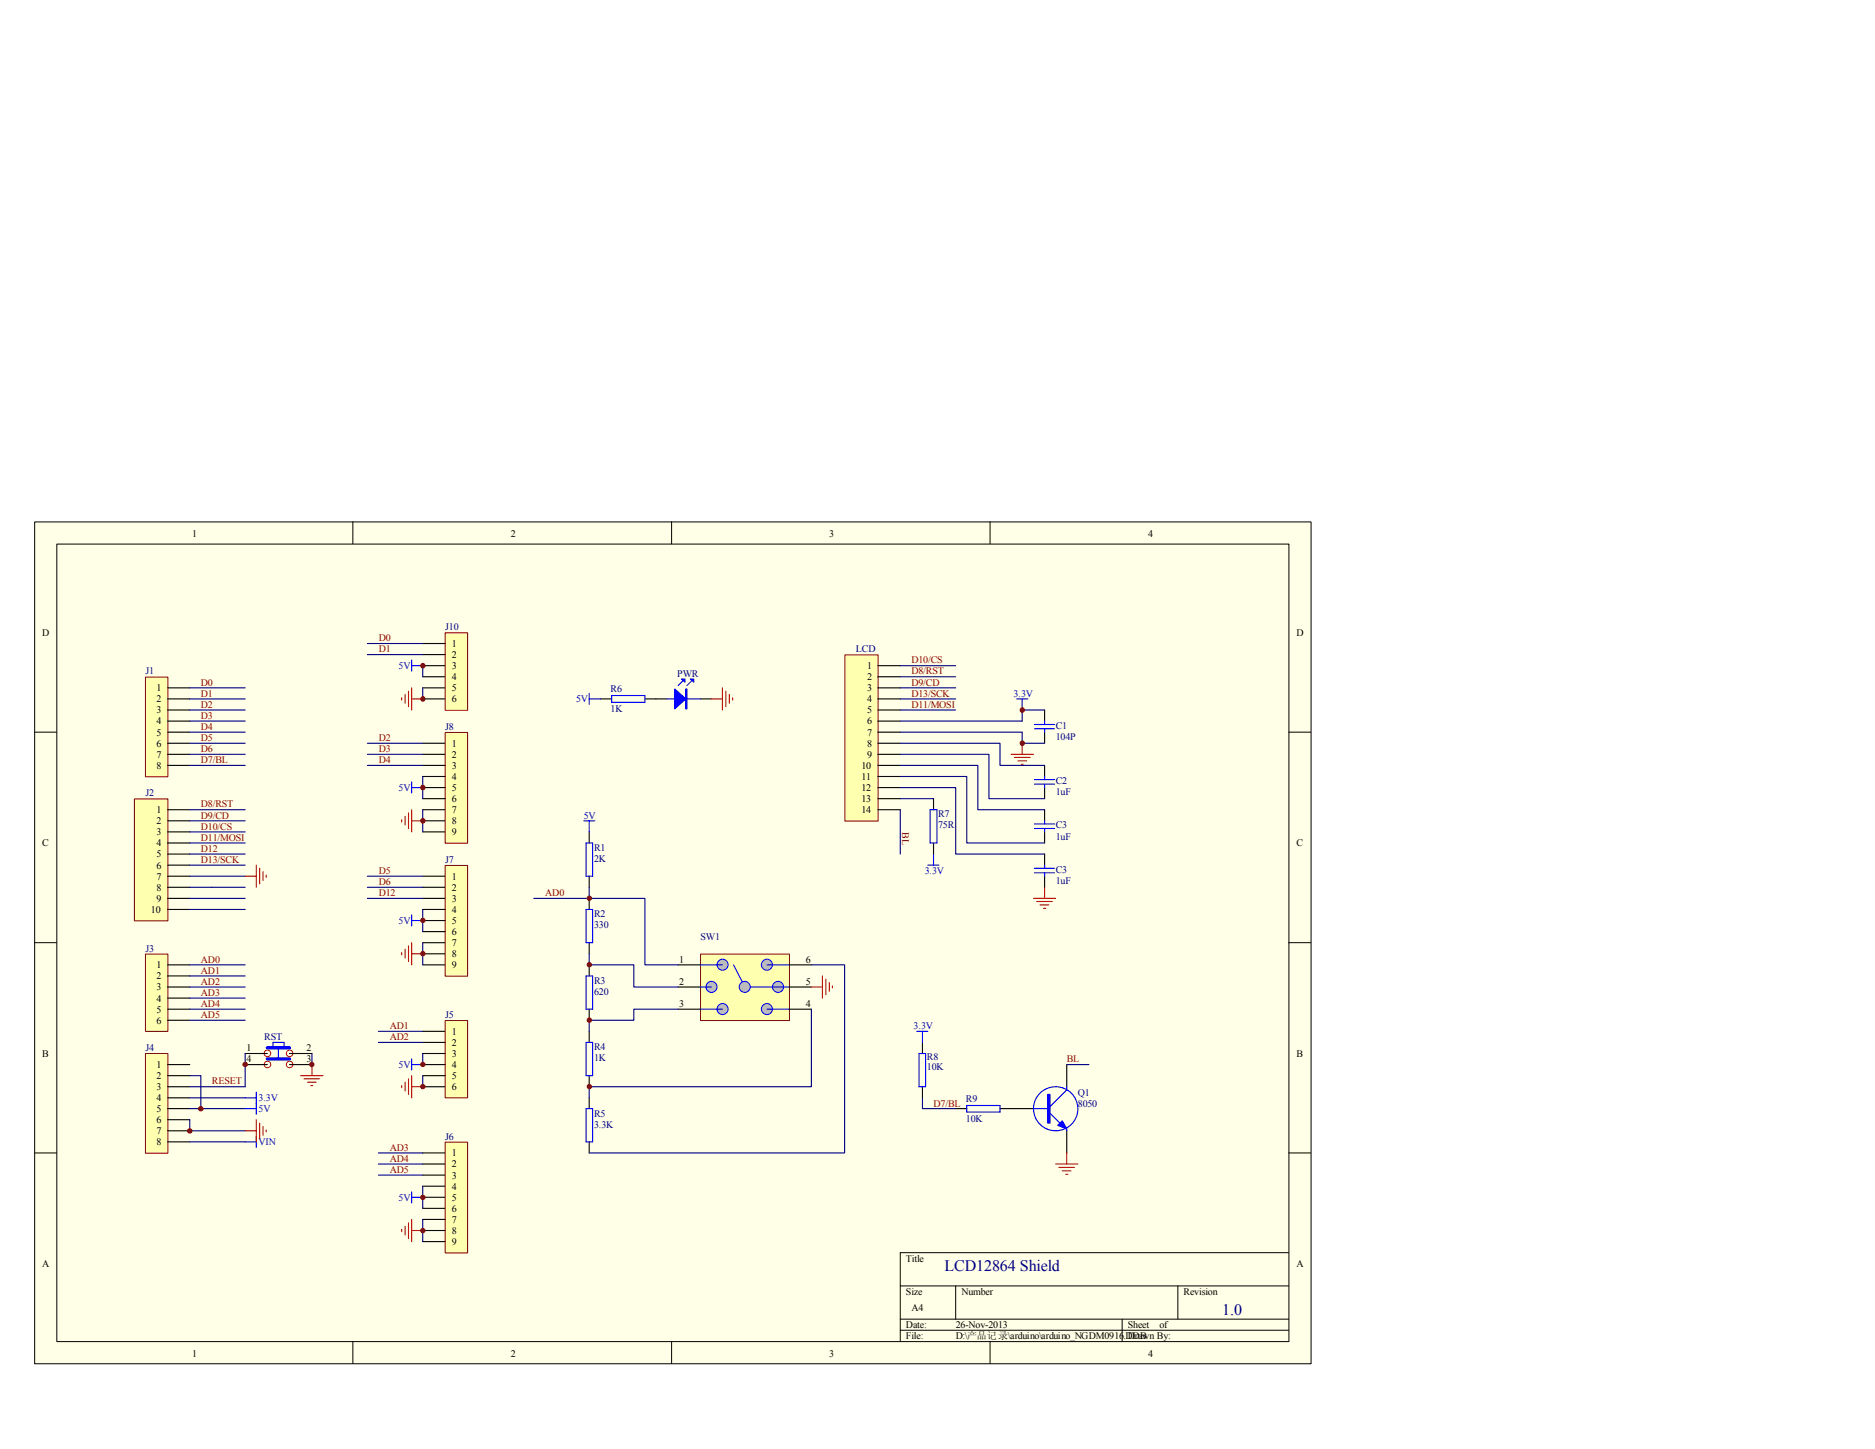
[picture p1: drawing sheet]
<svg xmlns="http://www.w3.org/2000/svg" width="279mm" height="216mm" viewBox="0 0 279 216" stroke-linecap="round" stroke-linejoin="round" font-family="sans-serif">
<path d="M5.2 77.8h190.2v125.4h-190.2z" fill="#ffffe8"/>
<g fill="none" stroke="#000" stroke-width=".15">
<path d="M5.2 77.8h190.2v125.4h-190.2zM52.6 77.7v3.3M100.1 77.7v3.3M147.5 77.7v3.3M8.5 81.1h183.6v118.8h-183.6zM5.1 109.1h3.3M192 109.1h3.3M5.1 140.5h3.3M192 140.5h3.3M5.1 171.8h3.3M192 171.8h3.3M52.6 199.9v3.3"/>
<path d="M100.1 199.9v3.3M134.2 191.6h57.8M134.2 196.6h57.8M134.2 198.2h57.8M142.4 191.6v5M147.5 199.9v3.3M167.2 196.6v3.3M175.5 191.6v5M192 186.6h-57.8v13.3"/>
</g>
<path d="M21.7 100.9h3.3v14.8h-3.3z" fill="#ffffb0"/>
<path d="M21.7 100.9h3.3v14.8h-3.3z" fill="none" stroke="#800000" stroke-width=".15"/>
<path d="M25 102.5h3.3M25 104.1h3.3M25 105.8h3.3M25 107.4h3.3M25 109.1h3.3M25 110.7h3.3M25 112.4h3.3M25 114h3.3" fill="none" stroke="#000" stroke-width=".17"/>
<path d="M20.1 119.1h4.9v18.1h-4.9z" fill="#ffffb0"/>
<path d="M20 119h5v18.2h-5z" fill="none" stroke="#800000" stroke-width=".15"/>
<path d="M25 120.6h3.3M25 122.3h3.3M25 124h3.3M25 125.6h3.3M25 127.3h3.3M25 128.9h3.3M25 130.6h3.3M25 132.2h3.3M25 133.9h3.3M25 135.5h3.3" fill="none" stroke="#000" stroke-width=".17"/>
<path d="M21.7 142.2h3.3v11.5h-3.3z" fill="#ffffb0"/>
<path d="M21.7 142.2h3.3v11.5h-3.3z" fill="none" stroke="#800000" stroke-width=".15"/>
<path d="M25 143.8h3.3M25 145.4h3.3M25 147.1h3.3M25 148.7h3.3M25 150.4h3.3M25 152h3.3" fill="none" stroke="#000" stroke-width=".17"/>
<path d="M21.7 157h3.3v14.8h-3.3z" fill="#ffffb0"/>
<path d="M21.7 157h3.3v14.8h-3.3z" fill="none" stroke="#800000" stroke-width=".15"/>
<g fill="none" stroke="#000" stroke-width=".17">
<path d="M87.8 124v1.6M87.8 130.6v1.6M87.8 133.9v1.6M25 158.6h3.3M87.8 140.5v1.6M87.8 143.8v1.6M87.8 150.4v1.6M87.8 153.7v1.6M25 160.3h3.3M25 161.9h3.3M25 163.6h3.3M25 165.2h3.3"/>
<path d="M25 166.8h3.3M25 168.5h3.3M25 170.1h3.3M87.8 160.3v1.6M87.8 163.6v1.6M87.8 170.1v1.7"/>
</g>
<g fill="none" stroke="#000080" stroke-width=".17">
<path d="M28.3 102.5h8.2M28.3 104.1h8.2M28.3 105.8h8.2M28.3 107.4h8.2M28.3 109.1h8.2M28.3 110.7h8.2M28.3 112.4h8.2M28.3 114h8.2M28.3 120.6h8.2M28.3 122.3h8.2M28.3 124h8.2M28.3 125.6h8.2"/>
<path d="M28.3 127.3h8.2M28.3 128.9h8.2M28.3 130.6h8.2M28.3 132.2h8.2M28.3 143.8h8.2M28.3 145.4h8.2M28.3 147.1h8.2M28.3 148.7h8.2M28.3 150.4h8.2M28.3 152h8.2M28.3 161.9h8.2M28.3 163.6h8.2"/>
<path d="M28.3 165.2h8.2M28.3 166.8v1.7h8.2M28.3 170.1h8.2"/>
</g>
<path d="M87.3 135.5h1v5h-1zM87.3 125.6h1v5h-1zM87.3 145.4h1v5h-1zM87.3 155.3h1v5h-1zM36.5 170.1h1.7M38.2 169.3v1.7M87.3 165.2h1v4.9h-1z" fill="none" stroke="#00f" stroke-width=".17"/>
<path d="M36.5 130.6h1.7M38.2 128.9v3.3M38.7 129.4v2.3M39.2 129.9v1.3M39.7 130.4v.3M36.5 168.5h1.7M38.2 166.8v3.3M38.7 167.3v2.4M39.2 167.9v1.3M39.7 168.4v.3" fill="none" stroke="#f00" stroke-width=".17"/>
<path d="M104.4 142.2h13.2v9.9h-13.2z" fill="#ffffb0"/>
<path d="M104.4 142.2h13.2v9.9h-13.2z" fill="none" stroke="#800000" stroke-width=".15"/>
<circle cx="107.7" cy="150.3" r=".82" fill="#c0c0c0"/>
<circle cx="107.7" cy="150.3" r=".82" fill="none" stroke="#00f" stroke-width=".15"/>
<circle cx="107.7" cy="143.7" r=".82" fill="#c0c0c0"/>
<circle cx="107.7" cy="143.7" r=".82" fill="none" stroke="#00f" stroke-width=".15"/>
<circle cx="114.3" cy="143.7" r=".82" fill="#c0c0c0"/>
<circle cx="114.3" cy="143.7" r=".82" fill="none" stroke="#00f" stroke-width=".15"/>
<circle cx="114.3" cy="150.3" r=".82" fill="#c0c0c0"/>
<circle cx="114.3" cy="150.3" r=".82" fill="none" stroke="#00f" stroke-width=".15"/>
<circle cx="106" cy="147" r=".82" fill="#c0c0c0"/>
<circle cx="106" cy="147" r=".82" fill="none" stroke="#00f" stroke-width=".15"/>
<circle cx="115.9" cy="147" r=".82" fill="#c0c0c0"/>
<circle cx="115.9" cy="147" r=".82" fill="none" stroke="#00f" stroke-width=".15"/>
<path d="M104.4 147.1h1.6M104.4 150.4h3.3M104.4 143.8h3.3M109.3 143.8l1.7 3.3h6.6M114.3 150.4h3.3M114.3 143.8h3.3" fill="none" stroke="#00f" stroke-width=".17"/>
<circle cx="111" cy="147" r=".82" fill="#c0c0c0"/>
<circle cx="111" cy="147" r=".82" fill="none" stroke="#00f" stroke-width=".15"/>
<path d="M101.1 143.8h3.3M101.1 147.1h3.3M101.1 150.4h3.3M117.6 143.8h3.3M117.6 147.1h3.3M117.6 150.4h3.3M159 158.6v3.3M150.7 165.2h3.3M159 168.5v3.3" fill="none" stroke="#000" stroke-width=".17"/>
<path d="M87.8 132.2v1.7h8.3v9.9h5M87.8 142.1v1.7h6.6v3.3h6.7M101.1 150.4h-6.7v1.6h-6.6v1.7M120.9 150.4v11.5h-33.1v1.7M120.9 143.8h5v28h-38.1" fill="none" stroke="#000080" stroke-width=".17"/>
<path d="M120.9 147.1h1.7M122.6 145.4v3.3M123.1 145.9v2.3M123.6 146.4v1.3M124 146.9v.3" fill="none" stroke="#f00" stroke-width=".17"/>
<path d="M87 122.3h1.6M87.8 122.3v1.7M36.5 165.2h1.7M36.5 163.6h1.7M38.2 162.7v3.3M154 165.2h2.5M156.1 163.1h.4v4.2h-.4zM156.5 165.9l1.4 1.4M159 161.9v.5l-2.5 2.5M159 168.2v.3" fill="none" stroke="#00f" stroke-width=".17"/>
<path d="M156.3 163.1v4.2" fill="none" stroke="#00f" stroke-width=".34"/>
<path d="M157.6 167.7l.7-.7 .7 1.2z" fill="#00f"/>
<g fill="none" stroke="#00f" stroke-width=".17">
<path d="M91.1 103.6h5v1h-5zM99.4 104.1h5M101.7 101.5l-.6 .7M103 101.5l-.6 .7M136.6 153.7h1.7M136.9 157h1v4.9h-1zM137.5 153.7v1.6M144.1 164.7h4.9v1h-4.9zM157.6 167.7l.7-.7 .7 1.2z"/>
<circle cx="157.3" cy="165.2" r="3.3"/>
</g>
<path d="M89.5 104.1h1.6M96.1 104.1h3.3M104.4 104.1h1.6M137.5 155.3v1.7M137.5 161.9v1.7M142.4 165.2h1.7M149 165.2h1.7" fill="none" stroke="#000" stroke-width=".17"/>
<path d="M157.3 173.4h3.3M157.8 173.9h2.3M158.3 174.5h1.3M158.8 175h.3M159 171.8v1.6" fill="none" stroke="#f00" stroke-width=".17"/>
<path d="M100.5 102.7l1.7 1.4-1.7 1.5z" fill="#00f"/>
<path d="M100.5 102.7l1.7 1.4-1.7 1.5zM102.2 102.7h.2v2.9h-.2zM102.3 102.7v2.9" fill="none" stroke="#00f" stroke-width=".17"/>
<path d="M102.9 101.2h.5v.4z" fill="#00f"/>
<path d="M102.9 101.2h.5v.4z" fill="none" stroke="#00f" stroke-width=".17"/>
<path d="M101.6 101.2h.5v.4z" fill="#00f"/>
<path d="M87.8 103.3v1.6M87.8 104.1h1.7M101.6 101.2h.5v.4zM138.3 128.9h1.6M139.1 127.3v1.6" fill="none" stroke="#00f" stroke-width=".17"/>
<path d="M106 104.1h1.7M107.7 102.5v3.3M108.2 103v2.3M108.7 103.5v1.3M109.2 104v.3" fill="none" stroke="#f00" stroke-width=".17"/>
<path d="M79.5 133.9h8.3" fill="none" stroke="#000080" stroke-width=".17"/>
<path d="M125.9 97.6h5v24.7h-5z" fill="#ffffb0"/>
<path d="M125.9 97.6h5v24.7h-5z" fill="none" stroke="#800000" stroke-width=".15"/>
<g fill="none" stroke="#000" stroke-width=".17">
<path d="M130.8 99.2h3.4M130.8 100.8h3.4M130.8 102.5h3.4M130.8 104.1h3.4M130.8 105.8h3.4M130.8 107.4h3.4M130.8 109.1h3.4M130.8 110.7h3.4M130.8 112.4h3.4M130.8 114h3.4M130.8 115.7h3.4M130.8 117.3h3.4"/>
<path d="M130.8 119h3.4M155.7 105.8v1.6M155.7 109.1v1.6M155.7 114v1.7M155.7 117.3v1.7M130.8 120.6h3.4M155.7 120.6v1.7M155.7 124v1.6M36.5 158.6h3.3M36.5 157h3.3M43.1 158.6h3.4M43.1 157h3.4"/>
</g>
<path d="M134.2 99.2h8.2M134.2 100.8h8.2M134.2 102.5h8.2M134.2 104.1h8.2M134.2 105.8h8.2M134.2 107.4h18.1M134.2 109.1h18.1M36.5 157v4.9M137.5 163.6v1.6h4.9" fill="none" stroke="#000080" stroke-width=".17"/>
<g fill="none" stroke="#00f" stroke-width=".17">
<path d="M151.5 104.1h1.7M152.3 104.1v1.7M154.1 108.6h3M154.1 108h3M154.1 116.8h3M154.1 116.2h3M155.7 107.4v.6M155.7 108.6v.5M155.7 115.7v.5M155.7 116.8v.5M154.1 122.8h3M154.1 123.4h3"/>
<path d="M155.7 122.3v.5M155.7 123.4v.6M40.7 156.1v-.8h1.6v.8M41.5 156.1v1.7"/>
</g>
<g fill="none" stroke="#f00" stroke-width=".17">
<path d="M150.7 112.4h3.3M151.2 112.9h2.3M151.7 113.4h1.3M152.2 113.9h.3M152.3 110.7v1.7M154 133.9h3.3M154.5 134.3h2.3M155 134.8h1.3M155.5 135.3h.3M155.7 132.2v1.7M46.5 158.6v1.7M44.8 160.3h3.3"/>
<path d="M45.3 160.7h2.3M45.8 161.2h1.3M46.3 161.8h.3"/>
</g>
<g fill="none" stroke="#f00" stroke-width=".15">
<circle cx="39.9" cy="158.6" r=".49"/>
<circle cx="39.9" cy="157" r=".49"/>
<circle cx="43.2" cy="157" r=".49"/>
<circle cx="43.2" cy="158.6" r=".49"/>
</g>
<path d="M39.8 156.1h3.3M39.8 157.8h3.3" fill="none" stroke="#00f" stroke-width=".5"/>
<path d="M66.4 152.1h3.3v11.5h-3.3z" fill="#ffffb0"/>
<path d="M66.3 152.1h3.4v11.5h-3.4z" fill="none" stroke="#800000" stroke-width=".15"/>
<path d="M63 153.7h3.3M63 155.3h3.3M63 157h3.3M63 158.6h3.3M63 160.3h3.3M63 161.9h3.3" fill="none" stroke="#000" stroke-width=".17"/>
<path d="M66.4 170.2h3.3v16.5h-3.3z" fill="#ffffb0"/>
<path d="M66.3 170.2h3.4v16.5h-3.4z" fill="none" stroke="#800000" stroke-width=".15"/>
<path d="M63 171.8h3.3M63 173.4h3.3M63 175.1h3.3M63 176.7h3.3M63 178.4h3.3M63 180h3.3M63 181.7h3.3M63 183.3h3.3M63 185h3.3" fill="none" stroke="#000" stroke-width=".17"/>
<path d="M63 157v1.6M63 160.3v1.6M63 176.7v3.3M63 181.7v3.3" fill="none" stroke="#000080" stroke-width=".17"/>
<path d="M61.3 157.8v1.6M61.3 158.6h1.7M61.3 177.6v1.6M61.3 178.4h1.7" fill="none" stroke="#00f" stroke-width=".17"/>
<path d="M59.9 183.2v.3M60.4 182.7v1.3M60.9 182.2v2.3M61.3 181.7v3.3M61.3 183.3h1.7" fill="none" stroke="#f00" stroke-width=".17"/>
<circle cx="36.5" cy="158.6" r=".33" fill="#800000"/>
<circle cx="36.5" cy="158.6" r=".33" fill="none" stroke="#800000" stroke-width=".15"/>
<path d="M46.5 157v1.6" fill="none" stroke="#000080" stroke-width=".17"/>
<circle cx="46.5" cy="158.6" r=".32" fill="#800000"/>
<circle cx="46.5" cy="158.6" r=".32" fill="none" stroke="#800000" stroke-width=".15"/>
<path d="M66.4 109.2h3.3v16.4h-3.3z" fill="#ffffb0"/>
<path d="M66.3 109.1h3.4v16.5h-3.4z" fill="none" stroke="#800000" stroke-width=".15"/>
<path d="M63 110.7h3.3M63 112.4h3.3M63 114h3.3M63 115.7h3.3M63 117.3h3.3M63 119h3.3M63 120.6h3.3M63 122.3h3.3M63 124h3.3" fill="none" stroke="#000" stroke-width=".17"/>
<path d="M66.4 129h3.3v16.5h-3.3z" fill="#ffffb0"/>
<path d="M66.3 128.9h3.4v16.6h-3.4z" fill="none" stroke="#800000" stroke-width=".15"/>
<path d="M63 130.6h3.3M63 132.2h3.3M63 133.9h3.3M63 135.5h3.3M63 137.2h3.3M63 138.8h3.3M63 140.5h3.3M63 142.1h3.3M63 143.8h3.3" fill="none" stroke="#000" stroke-width=".17"/>
<g fill="none" stroke="#000080" stroke-width=".17">
<path d="M54.7 110.7h8.3M54.7 112.4h8.3M54.7 114h8.3M63 115.7v3.3M54.7 130.6h8.3M54.7 132.2h8.3M54.7 133.9h8.3M63 120.6v3.4M63 135.5v3.3M56.4 153.7h6.6M56.4 155.3h6.6M63 140.5v3.3"/>
<path d="M56.4 171.8h6.6M56.4 173.4h6.6M56.4 175.1h6.6"/>
</g>
<path d="M61.3 116.5v1.7M61.3 117.3h1.7M61.3 136.3v1.7M61.3 137.2h1.7" fill="none" stroke="#00f" stroke-width=".17"/>
<circle cx="87.8" cy="152" r=".32" fill="#800000"/>
<circle cx="87.8" cy="152" r=".32" fill="none" stroke="#800000" stroke-width=".15"/>
<circle cx="87.8" cy="143.7" r=".32" fill="#800000"/>
<circle cx="87.8" cy="143.7" r=".32" fill="none" stroke="#800000" stroke-width=".15"/>
<circle cx="87.8" cy="161.9" r=".32" fill="#800000"/>
<circle cx="87.8" cy="161.9" r=".32" fill="none" stroke="#800000" stroke-width=".15"/>
<g fill="none" stroke="#f00" stroke-width=".17">
<path d="M59.9 122.1v.4M60.4 121.6v1.3M60.9 121.1v2.3M61.3 120.6v3.4M61.3 122.3h1.7M59.9 141.9v.4M60.4 141.4v1.3M60.9 140.9v2.4M61.3 140.5v3.3M61.3 142.1h1.7M59.9 161.8v.3M60.4 161.2v1.4"/>
<path d="M60.9 160.7v2.4M61.3 160.3v3.3M61.3 161.9h1.7"/>
</g>
<path d="M134.2 110.7h14.8v3.3h6.7M134.2 112.4h13.2v6.6h8.3M134.2 114h11.5v6.6h10M134.2 115.7h9.9v9.9h11.6M134.2 117.3h8.2v10h13.3M152.3 109.1v1.6h3.4M155.7 105.8h-3.4v1.6M134.2 120.6v6.7M159 158.6h3.3" fill="none" stroke="#000080" stroke-width=".17"/>
<path d="M155.7 127.3v1.6M155.7 130.6v1.6" fill="none" stroke="#000" stroke-width=".17"/>
<path d="M154.1 129.4h3M154.1 130h3M155.7 128.9v.5M155.7 130v.6" fill="none" stroke="#00f" stroke-width=".17"/>
<circle cx="28.3" cy="168.5" r=".33" fill="#800000"/>
<circle cx="28.3" cy="168.5" r=".33" fill="none" stroke="#800000" stroke-width=".15"/>
<path d="M28.3 160.3h1.6v4.9" fill="none" stroke="#000080" stroke-width=".17"/>
<circle cx="29.9" cy="165.2" r=".33" fill="#800000"/>
<circle cx="29.9" cy="165.2" r=".33" fill="none" stroke="#800000" stroke-width=".15"/>
<path d="M134.2 119h4.9M28.3 133.9h8.2M28.3 135.5h8.2" fill="none" stroke="#000080" stroke-width=".17"/>
<path d="M139.1 119v1.6M139.1 125.6v1.7" fill="none" stroke="#000" stroke-width=".17"/>
<path d="M138.6 120.6h1v5h-1z" fill="none" stroke="#00f" stroke-width=".17"/>
<circle cx="152.3" cy="105.8" r=".33" fill="#800000"/>
<circle cx="152.3" cy="105.8" r=".33" fill="none" stroke="#800000" stroke-width=".15"/>
<circle cx="152.3" cy="110.7" r=".33" fill="#800000"/>
<circle cx="152.3" cy="110.7" r=".33" fill="none" stroke="#800000" stroke-width=".15"/>
<path d="M66.4 94.3h3.3v11.5h-3.3z" fill="#ffffb0"/>
<path d="M66.3 94.3h3.4v11.5h-3.4z" fill="none" stroke="#800000" stroke-width=".15"/>
<path d="M63 95.9h3.3M63 97.5h3.3M63 99.2h3.3M63 100.8h3.3M63 102.5h3.3M63 104.1h3.3" fill="none" stroke="#000" stroke-width=".17"/>
<path d="M54.7 95.9h8.3M54.7 97.5h8.3M63 99.2v1.6M63 102.5v1.6" fill="none" stroke="#000080" stroke-width=".17"/>
<path d="M61.3 98.3v1.7M61.3 99.2h1.7" fill="none" stroke="#00f" stroke-width=".17"/>
<path d="M59.9 104v.3M60.4 103.5v1.3M60.9 103v2.3M61.3 102.5v3.3M61.3 104.1h1.7" fill="none" stroke="#f00" stroke-width=".17"/>
<circle cx="63" cy="142.1" r=".32" fill="#800000"/>
<circle cx="63" cy="142.1" r=".32" fill="none" stroke="#800000" stroke-width=".15"/>
<circle cx="63" cy="158.6" r=".32" fill="#800000"/>
<circle cx="63" cy="158.6" r=".32" fill="none" stroke="#800000" stroke-width=".15"/>
<circle cx="63" cy="161.9" r=".32" fill="#800000"/>
<circle cx="63" cy="161.9" r=".32" fill="none" stroke="#800000" stroke-width=".15"/>
<circle cx="63" cy="178.4" r=".32" fill="#800000"/>
<circle cx="63" cy="178.4" r=".32" fill="none" stroke="#800000" stroke-width=".15"/>
<circle cx="63" cy="183.4" r=".32" fill="#800000"/>
<circle cx="63" cy="183.4" r=".32" fill="none" stroke="#800000" stroke-width=".15"/>
<circle cx="63" cy="117.3" r=".33" fill="#800000"/>
<circle cx="63" cy="117.3" r=".33" fill="none" stroke="#800000" stroke-width=".15"/>
<circle cx="63" cy="122.3" r=".33" fill="#800000"/>
<circle cx="63" cy="122.3" r=".33" fill="none" stroke="#800000" stroke-width=".15"/>
<circle cx="63" cy="137.1" r=".32" fill="#800000"/>
<circle cx="63" cy="137.1" r=".32" fill="none" stroke="#800000" stroke-width=".15"/>
<circle cx="63" cy="99.2" r=".33" fill="#800000"/>
<circle cx="63" cy="99.2" r=".33" fill="none" stroke="#800000" stroke-width=".15"/>
<circle cx="63" cy="104.1" r=".33" fill="#800000"/>
<circle cx="63" cy="104.1" r=".33" fill="none" stroke="#800000" stroke-width=".15"/>
<circle cx="87.8" cy="133.8" r=".32" fill="#800000"/>
<circle cx="87.8" cy="133.8" r=".32" fill="none" stroke="#800000" stroke-width=".15"/>
<g font-size="2.4" fill="#000080">
<text x="140.8" y="189.4">LCD12864 Shield</text>
<text x="182.1" y="196">1.0</text>
</g>
<g font-size="1.5">
<text x="28.6" y="80.1">1</text>
<text x="76.1" y="80.1">2</text>
<text x="123.6" y="80.1">3</text>
<text x="171.1" y="80.1">4</text>
<text x="6.3" y="94.7">D</text>
<text x="193.2" y="94.7">D</text>
<text x="67.3" y="96.4">1</text>
<text x="67.3" y="98">2</text>
<text x="67.3" y="99.7">3</text>
<text x="67.3" y="101.3">4</text>
<text x="129.2" y="99.7">1</text>
<text x="129.2" y="101.3">2</text>
<text x="23.3" y="103">1</text>
<text x="23.3" y="104.6">2</text>
<text x="23.3" y="106.3">3</text>
<text x="23.3" y="107.9">4</text>
<text x="67.3" y="103">5</text>
<text x="67.3" y="104.6">6</text>
<text x="129.2" y="103">3</text>
<text x="129.2" y="104.6">4</text>
<text x="129.2" y="106.3">5</text>
<text x="129.2" y="107.9">6</text>
<text x="23.3" y="109.6">5</text>
<text x="23.3" y="111.3">6</text>
<text x="23.3" y="112.9">7</text>
<text x="67.3" y="111.3">1</text>
<text x="67.3" y="112.9">2</text>
<text x="129.2" y="109.6">7</text>
<text x="129.2" y="111.3">8</text>
<text x="129.2" y="112.9">9</text>
<text x="23.3" y="114.6">8</text>
<text x="67.3" y="114.6">3</text>
<text x="67.3" y="116.2">4</text>
<text x="67.3" y="117.9">5</text>
<text x="67.3" y="119.5">6</text>
<text x="128.4" y="114.6">10</text>
<text x="128.4" y="116.2">11</text>
<text x="128.4" y="117.9">12</text>
<text x="128.4" y="119.5">13</text>
<text x="23.3" y="121.2">1</text>
<text x="23.3" y="122.8">2</text>
<text x="23.3" y="124.5">3</text>
<text x="67.3" y="121.2">7</text>
<text x="67.3" y="122.8">8</text>
<text x="67.3" y="124.5">9</text>
<text x="128.4" y="121.2">14</text>
<text x="6.3" y="126.1">C</text>
<text x="23.3" y="126.1">4</text>
<text x="23.3" y="127.8">5</text>
<text x="23.3" y="129.4">6</text>
<text x="23.3" y="131.1">7</text>
<text x="67.3" y="131.1">1</text>
<text x="193.2" y="126.1">C</text>
<text x="22.5" y="136">10</text>
<text x="23.3" y="132.7">8</text>
<text x="23.3" y="134.4">9</text>
<text x="67.3" y="132.7">2</text>
<text x="67.3" y="134.4">3</text>
<text x="67.3" y="136">4</text>
<text x="67.3" y="137.7">5</text>
<text x="67.3" y="139.3">6</text>
<text x="67.3" y="141">7</text>
<text x="67.3" y="142.6">8</text>
<text x="101.2" y="143.4">1</text>
<text x="120.1" y="143.4">6</text>
<text x="23.3" y="144.3">1</text>
<text x="23.3" y="145.9">2</text>
<text x="23.3" y="147.6">3</text>
<text x="23.3" y="149.2">4</text>
<text x="67.3" y="144.3">9</text>
<text x="101.2" y="146.7">2</text>
<text x="120.1" y="146.7">5</text>
<text x="23.3" y="150.9">5</text>
<text x="23.3" y="152.5">6</text>
<text x="67.3" y="154.2">1</text>
<text x="67.3" y="155.8">2</text>
<text x="101.2" y="150">3</text>
<text x="120.1" y="150">4</text>
<text x="6.3" y="157.5">B</text>
<text x="23.3" y="159.1">1</text>
<text x="23.3" y="160.8">2</text>
<text x="36.7" y="158.3">4</text>
<text x="36.7" y="156.6">1</text>
<text x="45.7" y="156.6">2</text>
<text x="45.7" y="158.3">3</text>
<text x="67.3" y="157.5">3</text>
<text x="67.3" y="159.1">4</text>
<text x="67.3" y="160.8">5</text>
<text x="193.2" y="157.5">B</text>
<text x="23.3" y="162.4">3</text>
<text x="23.3" y="164.1">4</text>
<text x="23.3" y="165.7">5</text>
<text x="23.3" y="167.3">6</text>
<text x="67.3" y="162.4">6</text>
<text x="23.3" y="169">7</text>
<text x="23.3" y="170.6">8</text>
<text x="67.3" y="172.3">1</text>
<text x="67.3" y="173.9">2</text>
<text x="67.3" y="175.6">3</text>
<text x="67.3" y="177.2">4</text>
<text x="67.3" y="178.9">5</text>
<text x="67.3" y="180.6">6</text>
<text x="67.3" y="182.2">7</text>
<text x="67.3" y="183.9">8</text>
<text x="67.3" y="185.5">9</text>
<text x="6.3" y="188.8">A</text>
<text x="135" y="188">Title</text>
<text x="193.2" y="188.8">A</text>
<text x="135" y="193">Size</text>
<text x="135" y="197.9">Date:</text>
<text x="135.8" y="195.4">A4</text>
<text x="142.4" y="197.9">26-Nov-2013</text>
<text x="143.3" y="193">Number</text>
<text x="168.1" y="197.9">Sheet</text>
<text x="172.8" y="197.9">of</text>
<text x="176.4" y="193">Revision</text>
<text x="28.6" y="202.2">1</text>
<text x="76.1" y="202.2">2</text>
<text x="123.6" y="202.2">3</text>
<text x="135" y="199.6">File:</text>
<text x="142.4" y="199.6">D:\产产产产\arduino\arduino_NGDM0916.DDB</text>
<text x="168.1" y="199.6">Drawn By:</text>
<text x="171.1" y="202.2">4</text>
</g>
<g font-size="1.5" fill="#800000">
<text x="56.4" y="95.5">D0</text>
<text x="56.4" y="97.2">D1</text>
<text x="135.8" y="98.8">D10/CS</text>
<text x="135.8" y="100.5">D8/RST</text>
<text x="29.9" y="105.5">D2</text>
<text x="29.9" y="107.1">D3</text>
<text x="29.9" y="102.2">D0</text>
<text x="29.9" y="103.8">D1</text>
<text x="135.8" y="103.8">D13/SCK</text>
<text x="135.8" y="105.5">D11/MOSI</text>
<text x="135.8" y="102.2">D9/CD</text>
<text x="29.9" y="108.8">D4</text>
<text x="29.9" y="110.4">D5</text>
<text x="29.9" y="112.1">D6</text>
<text x="29.9" y="113.7">D7/BL</text>
<text x="56.4" y="112.1">D3</text>
<text x="56.4" y="113.7">D4</text>
<text x="56.4" y="110.4">D2</text>
<text x="29.9" y="120.3">D8/RST</text>
<text x="29.9" y="122">D9/CD</text>
<text x="29.9" y="123.6">D10/CS</text>
<text x="29.9" y="125.3">D11/MOSI</text>
<text x="134.5" y="124" transform="rotate(90 134.5 124)">BL</text>
<text x="29.9" y="126.9">D12</text>
<text x="29.9" y="128.6">D13/SCK</text>
<text x="56.4" y="130.2">D5</text>
<text x="56.4" y="131.9">D6</text>
<text x="56.4" y="133.5">D12</text>
<text x="81.2" y="133.5">AD0</text>
<text x="29.9" y="143.4">AD0</text>
<text x="29.9" y="145.1">AD1</text>
<text x="29.9" y="146.7">AD2</text>
<text x="29.9" y="148.4">AD3</text>
<text x="29.9" y="150">AD4</text>
<text x="29.9" y="151.7">AD5</text>
<text x="58.1" y="153.3">AD1</text>
<text x="58.1" y="155">AD2</text>
<text x="31.6" y="161.6">RESET</text>
<text x="159" y="158.3">BL</text>
<text x="139.1" y="164.9">D7/BL</text>
<text x="58.1" y="171.5">AD3</text>
<text x="58.1" y="173.1">AD4</text>
<text x="58.1" y="174.8">AD5</text>
</g>
<g font-size="1.5" fill="#000080">
<text x="66.3" y="93.9">J10</text>
<text x="21.7" y="100.5">J1</text>
<text x="100.9" y="100.8">PWR</text>
<text x="127.6" y="97.2">LCD</text>
<text x="91" y="103.2">R6</text>
<text x="91" y="106.1">1K</text>
<text x="66.3" y="108.8">J8</text>
<text x="157.3" y="108.6">C1</text>
<text x="157.3" y="110.2">104P</text>
<text x="21.7" y="118.7">J2</text>
<text x="157.3" y="116.8">C2</text>
<text x="157.3" y="118.5">1uF</text>
<text x="139.8" y="121.8">R7</text>
<text x="139.8" y="123.4">75R</text>
<text x="157.3" y="123.4">C3</text>
<text x="157.3" y="125.1">1uF</text>
<text x="66.3" y="128.6">J7</text>
<text x="88.5" y="126.7">R1</text>
<text x="88.5" y="128.4">2K</text>
<text x="157.3" y="130">C3</text>
<text x="157.3" y="131.7">1uF</text>
<text x="88.5" y="136.7">R2</text>
<text x="21.7" y="141.8">J3</text>
<text x="88.5" y="138.3">330</text>
<text x="104.4" y="140.1">SW1</text>
<text x="88.5" y="146.6">R3</text>
<text x="88.5" y="148.2">620</text>
<text x="39.4" y="155">RST</text>
<text x="66.3" y="151.7">J5</text>
<text x="21.7" y="156.6">J4</text>
<text x="88.5" y="156.5">R4</text>
<text x="88.5" y="158.1">1K</text>
<text x="138.1" y="157.9">R8</text>
<text x="138.1" y="159.4">10K</text>
<text x="88.5" y="166.4">R5</text>
<text x="143.9" y="164.2">R9</text>
<text x="143.9" y="167.2">10K</text>
<text x="160.6" y="163.2">Q1</text>
<text x="160.6" y="164.9">8050</text>
<text x="66.3" y="169.8">J6</text>
<text x="88.5" y="168">3.3K</text>
</g>
<g font-size="1.5" fill="#00f">
<text x="59.4" y="99.7">5V</text>
<text x="85.9" y="104.6">5V</text>
<text x="151" y="103.8">3.3V</text>
<text x="59.4" y="117.9">5V</text>
<text x="87" y="122">5V</text>
<text x="137.8" y="130.2">3.3V</text>
<text x="59.4" y="137.7">5V</text>
<text x="136.1" y="153.3">3.3V</text>
<text x="59.4" y="159.1">5V</text>
<text x="38.5" y="165.7">5V</text>
<text x="38.5" y="164.1">3.3V</text>
<text x="38.5" y="170.6">VIN</text>
<text x="59.4" y="178.9">5V</text>
</g>
</svg>
